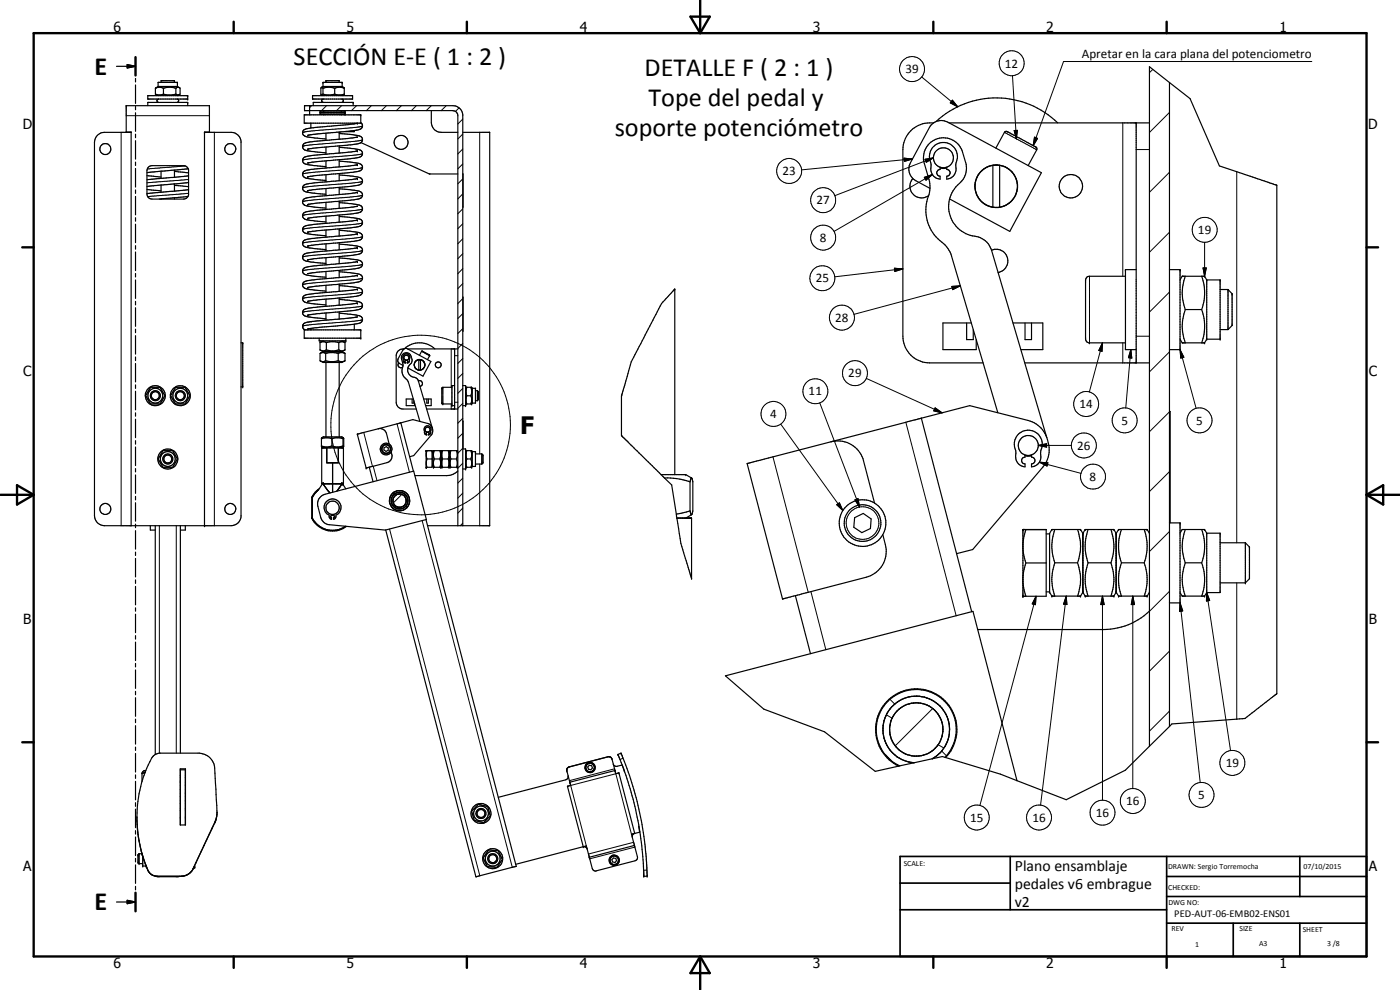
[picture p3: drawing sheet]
<svg xmlns="http://www.w3.org/2000/svg" width="420mm" height="297mm" viewBox="0 0 420 297" stroke-linecap="round" stroke-linejoin="round" font-family="sans-serif">
<g fill="none" stroke="#000" stroke-width=".35">
<path d="M35 19.9h5.7M38.2 19.4l2.5 .5-2.5 .5zM40.7 17.1v5.5M37.9 39.7v-8h25v8M37.9 39.6h1.5v118.1M39.4 39.7h-8a3 3 0 0 0-3 3v112a3 3 0 0 0 3 3h38a3 3 0 0 0 2.9-2.6v-112.8a3 3 0 0 0-2.9-2.6h-8M40.7 23.5v1.1M40.7 25.5v5.5M40.7 31.9v1M40.7 33.8v5.6M44.4 28.7h11.9v1h-11.9zM44.4 31.7v-1h11.9v1"/>
<path d="M46.6 26.5a2.6 2.6 0 0 1 2.5 0M46.6 28.2l.2 .1a2.86 2.86 0 0 0 2.3-.1M46.6 28.2l.8 .5M46.6 26.5v1.7M47.4 26v-1.3h5.8v1.3M47.4 26h5.8M47.4 26l-.8 .5M47.6 29.7a.51 .51 0 0 0-.5 .5 .51 .51 0 0 0 .5 .5M48.3 24.7v-.5h4.1v.5M49.1 26.5a6.6 6.6 0 0 1 3.7 0M49.1 28.2l1.4 .3 2.3-.3M49.1 26.5v1.7"/>
<path d="M52.8 26.5l.1-.1a.78 .78 0 0 1 1.1 .1v1.7l-.5 .3-.7-.3M52.8 26.5v1.7M53.1 29.7a.51 .51 0 0 1 .5 .5 .51 .51 0 0 1-.5 .5M53.2 26l.6 .3M53.8 28.4l-.6 .3M62.9 39.6h-1.5v118.1M92.9 31.7v2.8M93.2 38.4l-.8 .2a1.23 1.23 0 0 0-1.4 .7 1.23 1.23 0 0 0 .5 1.6l2.9 .5 3.4 .3M93.3 37v1.4M93.8 28.7h12v1h-12zM94 31.7v-1h12v1M96 33.3h7.5v1h-7.5z"/>
<path d="M96 33.8h7.5M96.6 26.2l-.3 .3v1.7l.6 .5M96.6 26.2l.3 .3M96.6 26.2h.1M96.8 28.3v.1M96.9 26v-1.3h5.8v1.3M96.9 26h5.8M96.9 28.2l-.3 .3M96.9 28.2a5.8 5.8 0 0 0 3.5 0M96.9 26.5v1.7M96.9 26.5a5.8 5.8 0 0 1 3.5 0M96.9 26l-.4 .2"/>
<path d="M97.1 29.7a.51 .51 0 0 0-.6 .5 .51 .51 0 0 0 .6 .5M97.1 34.3l.2 .2M97.3 33.2l-.2 .1M97.8 24.7v-.5h4v.5M97.8 40v2.1M100.4 28.2a4 4 0 0 0 2.9 0M100.4 26.5a3.6 3.6 0 0 1 2.9 0M100.4 26.5v1.7M101.8 39.8l.7 .3M101.8 39.6v2.2M102.3 33.2l.2 .1M102.5 34.3l-.2 .2"/>
<path d="M102.6 29.7a.51 .51 0 0 1 .4 .5 .51 .51 0 0 1-.4 .5M102.7 26l.6 .5M103.3 28.2l-.6 .5M103.3 26.5v1.7M106.3 37v.2M106.3 39.2v.3h-2.7M107.1 37l-13.9 1.4M107.3 37h-.1M108.2 37h-16.9v-2.5h17v2.3a1.15 1.15 0 0 1 .5 1.3 1.15 1.15 0 0 1-1.2 .8l-15.2 1.7M129.4 33.2v3.5a2.97 2.97 0 0 0 3.1 3h4.9M138.9 39.7h8.1v118h-18.7M280.2 36.9a8.2 8.2 0 0 0-9.2 8v56a8 8 0 0 0 8 8h16.1"/>
<path d="M281 36.4a26.5 26.5 0 0 1 36.4 .5M284.8 36.9h60.2M341 36.9v72M351 24.8l6.2 4.8 8.8 20.2 17.1 5.8M351 24.8l-6-4.8v203.9M351 24.8v193.2M40.7 40.3v1M40.7 42.2v5.6M40.7 48.6v1.1M40.7 50.5v5.6M40.7 57v1M40.7 58.9v5.6"/>
<path d="M44.1 56.9l4.2 .4M44.1 52.7l4.2 .4M44.5 50.2l1.1-.5h9.5l.9 .3 .6 .9v7.6l-.6 1-.9 .2h-9.5a1.52 1.52 0 0 1-1.5-1.5v-7zM48.3 51.4v2.1M48.3 55.5v2.2M48.3 59.7h.1M52.4 51.1v2.1M52.4 55.2v2.1M52.4 59.4v.3M52.4 51.1l-8.3 .7M52.4 51.4l4.2 .5M52.4 55.6l4.2 .4"/>
<path d="M56.4 58.9l-8.6 .8M56.5 50.6l-4.1 .5M56.6 54.8l-12.5 1.2M56.6 56.9l-12.5 1.2M56.6 52.7l-12.5 1.2M92.4 48.9h.1M92.4 53h.1M92.4 53v.1M97.8 44.1v2.2M97.8 48.3v2.1M97.8 52.4v2.2M97.8 56.6v2.1"/>
<path d="M97.9 46.3l-5.2 .5a1.42 1.42 0 0 0-1.5 .5 1.42 1.42 0 0 0-.2 1.5l1.4 .6 5.4 .6M97.9 50.4l-6 .7a1.21 1.21 0 0 0-1.1 1.3 1.21 1.21 0 0 0 1.3 1.1l5.7 .6M97.9 54.6l-6 .6a1.21 1.21 0 0 0-1.1 1.4 1.21 1.21 0 0 0 1.3 1.1l5.7 .6M97.9 58.7l-5.2 .6a1.42 1.42 0 0 0-1.5 .4 1.42 1.42 0 0 0-.2 1.5l1.1 .6 5.7 .6M97.9 42.1l-6 .7a1.21 1.21 0 0 0-1.1 1.3 1.21 1.21 0 0 0 1.3 1.1l5.7 .6M101.8 48.3a24.1 24.1 0 0 1 6.6 1 1.22 1.22 0 0 1 .3 1.4 1.22 1.22 0 0 1-1.2 .7l-15.1 1.6M101.8 52.5l5.2 .5a1.42 1.42 0 0 1 1.4 .5 1.42 1.42 0 0 1 .2 1.5 7.5 7.5 0 0 1-3.9 1l-12.3 1.2M101.8 56.6l1.1 .1a13.9 13.9 0 0 1 5.6 1 1.37 1.37 0 0 1-.1 1.6 1.37 1.37 0 0 1-1.4 .5l-14.6 1.6M101.8 44.2h.5a20.1 20.1 0 0 1 6.1 1 1.36 1.36 0 0 1 .1 1.6 1.36 1.36 0 0 1-1.5 .6l-14.6 1.5M101.8 43.8v2.1M101.8 47.9v2.2M101.8 52.1v2.1"/>
<path d="M101.8 56.2v2.2M101.8 40l5.2 .6a1.39 1.39 0 0 1 1.4 .5 1.39 1.39 0 0 1 .2 1.4l-.3 .3M107.1 57.7v.1M107.3 49.4l-9.4 1M107.3 57.7l-9.4 1M107.3 53.6l-9.4 1M107.3 41.1l-9.4 1M107.3 41.1h.1M107.3 45.3l-9.4 1M108.3 42.8l-2.7 .6-13.2 1.3M108.4 42.8l20.5 9.4h8.5M138.9 52.2v9.9"/>
<path d="M274 53.6a3.5 3.5 0 0 0 0 4.7 3.5 3.5 0 0 0 4.7 .4M279.1 56.5l-4.2-2.3a4 4 0 0 1-1.6-5.4l5.6-10.5a4.1 4.1 0 0 1 5.5-1.7l28.1 15.2-9.4 17.6-18.1-9.7M282.1 50.4l.8 .1 1.2-.1M282.1 50.2v.6a1.02 1.02 0 0 0-1 1.1 1.02 1.02 0 0 0 1 1v.9a3.3 3.3 0 0 1-2.7-4.5 4.4 4.4 0 0 1 .2-4.6 4.4 4.4 0 0 1 4.3-1.9 4.4 4.4 0 0 1 2.9 6.5 3.3 3.3 0 0 1-2.7 4.5v-.9a1.02 1.02 0 0 0 1.1-1 1.02 1.02 0 0 0-1.1-1.1v-.6M294 51.9a6.3 6.3 0 0 0 .9 8.9M298 49.6v12.5M298 49.6l-1.8 .6-2 1.4M298.9 44.4l2.5-4.7a1.49 1.49 0 0 1 2 .4l7.3 3.9a.71 .71 0 0 1 .4 1l-2.5 4.7M299 49.5l-1 .1M299 49.5l1 .1M299 49.5h.1M300 49.6v12.5"/>
<path d="M300 49.6a6.3 6.3 0 0 1 4.4 3.1M304.3 52.3v.1M304.7 53.1a6.5 6.5 0 0 1-1 7M305.3 55.6a6.4 6.4 0 0 0-8.1-5.8 6.4 6.4 0 0 0-3.7 9.3 6.4 6.4 0 0 0 9.9 1.4M305.4 56.1a6.3 6.3 0 0 1-5.4 6M383.1 55.6h.1M383.2 55.6v152.6M40.7 65.3v1.1M40.7 67.3v5.5M40.7 73.7v1.1M40.7 75.6v5.6M92.4 65.5h.1"/>
<path d="M92.4 78h.1M92.4 77.9v.1M97.8 60.7v2.2M97.8 64.9v2.1M97.8 69v2.2M97.8 73.2v2.1M97.8 77.3v2.2M97.9 71.2l-5.2 .5a1.42 1.42 0 0 0-1.5 .5 1.42 1.42 0 0 0-.2 1.5l.5 .3 1.4 .4 4.9 .5M97.9 67l-5.2 .6a1.42 1.42 0 0 0-1.5 .4 1.42 1.42 0 0 0-.2 1.5l1.1 .6 5.7 .6M97.9 79.5l-5.5 .6a1.23 1.23 0 0 0-1.5 .8 1.23 1.23 0 0 0 .8 1.5l6.1 .8M97.9 75.3l-3.9 .4a3.9 3.9 0 0 0-3 .8 1.55 1.55 0 0 0 1.9 2l4.9 .5M97.9 62.9l-6 .6a1.25 1.25 0 0 0-1.1 1.5 1.25 1.25 0 0 0 1.6 1l5.4 .6"/>
<path d="M101.8 60.4v2.1M101.8 64.5v2.2M101.8 68.7v2.1M101.8 72.8v2.2M101.8 77v2.1M101.8 69.1l3.8 .4a3.6 3.6 0 0 1 3 .9 1.4 1.4 0 0 1-.2 1.4 1.4 1.4 0 0 1-1.4 .5l-14.6 1.5M101.8 60.8l5.4 .6a1.27 1.27 0 0 1 1.6 1.1 1.27 1.27 0 0 1-1.3 1.4l-15.1 1.6M101.8 64.9l5.2 .6a1.39 1.39 0 0 1 1.4 .5 1.39 1.39 0 0 1 0 1.6l-1.8 .6-14.2 1.4M101.8 73.2l5.4 .6a1.27 1.27 0 0 1 1.6 1.1 1.27 1.27 0 0 1-1.3 1.4l-15.1 1.6M101.8 77.4a20.7 20.7 0 0 1 6.7 1.1 1.37 1.37 0 0 1-.1 1.6 1.37 1.37 0 0 1-1.4 .5l-14.6 1.5M107.3 61.8l-9.4 1.1M107.3 78.5l-9.4 1"/>
<path d="M107.3 74.3l-9.4 1M107.3 70.1l-9.4 1.1M107.3 66l-9.4 1M295.2 61l1.6 .8 1.2 .3M297.6 75.1a3.5 3.5 0 0 1 4.7 2.2 3.5 3.5 0 0 1-2.8 4.4M298 62.1h2M40.7 82v1.1M40.7 84v5.5M40.7 90.4v1.1M40.7 92.3v5.6M40.7 98.8v1M91.3 99h17v2.5h-17z"/>
<path d="M92.4 90.4h.1M93.3 96.5h.1M93.3 98.6v.4M93.6 96.5l-1.1 .1a1.3 1.3 0 0 0-1.4 .6 1.3 1.3 0 0 0 .1 1.6l.4 .2M97.8 81.4v2.2M97.8 85.6v2.2M97.8 89.7v2.2M97.8 93.9v2.2M97.8 91.9l-5.4 .6a1.23 1.23 0 0 0-1.5 .9 1.23 1.23 0 0 0 .8 1.5l6.1 .7M97.9 83.6l-5.2 .6a1.42 1.42 0 0 0-1.5 .4 1.42 1.42 0 0 0-.2 1.5l.5 .4 1.4 .4 4.9 .5M97.9 87.8l-4.3 .4a3 3 0 0 0-2.7 1 1.59 1.59 0 0 0 2 1.8l4.9 .5M101.8 81.2v2.1"/>
<path d="M101.8 85.3v2.1M101.8 89.4v2.2M101.8 93.6v2.1M101.8 81.5l4.2 .5a2.67 2.67 0 0 1 2.8 1.2 1.7 1.7 0 0 1-2.2 1.6l-14.2 1.5M101.8 85.7l5.4 .6a1.3 1.3 0 0 1 1.6 1.2 1.3 1.3 0 0 1-1.6 1.3l-14.8 1.6M101.8 89.8l3.4 .4a4.8 4.8 0 0 1 3.4 .9 1.4 1.4 0 0 1-.2 1.5 1.4 1.4 0 0 1-1.4 .4l-14.6 1.6M101.8 94h.5a19.5 19.5 0 0 1 6.2 1.1 1.37 1.37 0 0 1-.1 1.5 1.37 1.37 0 0 1-1.4 .6l-.7 .1M106.3 97.3v1.7M106.3 97.3l-11.7 1-2.2 .4M107.1 82.6h.1M107.3 86.8l-9.4 1M107.3 95l-2.8 .5-11 1"/>
<path d="M107.3 90.9l-9.5 1M107.3 82.6l-9.4 1M138.9 89.2v10.2M290.1 96.9v5h2v-3M291.5 96.9h-8.5v8h10v-3M304 96.9h9v8h-6.6M307.6 96.9v5h2v-5M337.8 82.9h-10.8l-.8 .2-.4 1v17.6l.2 .7 .7 .5h11.1M341 80.9h-3.2v24h3.2M351 80.9h3.1v24h-3.1M354.1 84l.7-1.1h6.7l.7 1.1M355.7 92.9a14.4 14.4 0 0 0 0 10"/>
<path d="M355.7 82.9a13.9 13.9 0 0 0 0 10M355.7 92.9h4.9M360.6 82.9a14.3 14.3 0 0 1 0 10M360.6 92.9a14.3 14.3 0 0 1 0 10M362.2 84h4v17.8h-4M362.2 84v17.8M366.2 86.9h2.3M366.2 98.9h2.3M368.5 86.9v12M368.5 86.9l1.3 1.2v9.6l-1.3 1.2M40.7 100.7v5.6M40.7 107.1v1.1"/>
<path d="M40.7 109.1v5.5M40.7 115.5v1M40.7 117.4v5.6M45.2 116.2h2.8l1.1 1.9a.76 .76 0 0 1 0 1.3l-1.1 1.8h-2.8l-1.5-2.5zM52.7 116.2h2.9l1 1.9a.76 .76 0 0 1 0 1.3l-1 1.8h-2.9l-1.5-2.5zM72.3 102.9h.5v13.2h-.5M95.8 101.5v.8h8v-.8M96 105l.2 .1a1.6 1.6 0 0 0 1.7-.1M96 102.8a1.82 1.82 0 0 1 1.9 0M96 105l1 .5M96 102.8v2.2M96.2 106a1.48 1.48 0 0 1 1.5 0"/>
<path d="M96.2 106v2.3a1.48 1.48 0 0 0 1.5-.1M97 105.5h5.6M97 102.3l-1 .5M97 105.5l-.8 .5M97.7 108.2l1.5 .3 2.3-.3M97.7 106l1.5-.2 2.3 .2M97.7 106v2.2M97.8 108.8v22.3M97.9 102.8a6.5 6.5 0 0 1 3.8 0M97.9 105a5.7 5.7 0 0 0 3.8 0M97.9 102.8v2.2M101.5 106v2.2"/>
<path d="M101.5 108.2l.8 .3 1.2-.3M101.5 106l.8-.2 1.2 .2M101.7 105a1.55 1.55 0 0 0 1.8 0M101.7 102.8a1.76 1.76 0 0 1 1.8 0M101.7 102.8v2.2M101.8 108.8v22.3M102.6 102.3l.9 .5M102.6 105.5l.9 .5M103.5 105l-.9 .5M103.5 102.8v2.2M103.5 106v2.2M103.5 108.2l-.9 .6h-5.6l-.8-.5"/>
<path d="M119.7 108.9a.87 .87 0 0 0 0 1.2 .87 .87 0 0 0 1.2 .1M121.2 104.7a2.11 2.11 0 0 0-2.3 2v14.4a1.98 1.98 0 0 0 2 1.6h4M121.4 106.3a1.1 1.1 0 0 1 1.3 .2 1.1 1.1 0 0 1 .2 1.3v.6l-.7 .5a.47 .47 0 0 0-.1-.7 .47 .47 0 0 0-.7 .3l.3 .4a1.22 1.22 0 0 1-.8-1.5v-.5zM121.4 104.6a6.7 6.7 0 0 1 9.1 .1M121.4 104.6l-.5 .5-1.5 3 .3 .8 1.2 .7M121.4 104.6h.7l7.2 3.9-2.4 4.4-4.5-2.5M122.4 104.7h15M122.4 110.4l.3-.6a2.17 2.17 0 0 0 .9-2.3 2.17 2.17 0 0 0-1.8-1.7 1.49 1.49 0 0 0-1.3 1.9 4.8 4.8 0 0 1 .1 3.7 3.6 3.6 0 0 0 1.7 2.7l3.7 12.3M122.4 110.4a2.32 2.32 0 0 0 2.2 2.9l.5 .3 .4 .7M123.7 119.7v1.2h.5v-.7M124 119.7h-2.1v2h2.5v-.7M124.3 109.6l.4 .8 .5 .5"/>
<path d="M124.3 109.6l.6 1.1M124.5 108.8l-.2 .8M124.7 108.5l-.2 .3M125.1 110.8l.7 .2M125.3 107.9l-.8 .9M125.4 108l-.3 .1M125.4 111h.3M125.5 114.3a.89 .89 0 0 1 1.2 .5 .89 .89 0 0 1-.6 1.2M125.5 114.3l4.2 14M125.6 107.9h.3M125.7 107.9v3.1M125.7 111h.5"/>
<path d="M125.7 107.9h-.4M125.9 106.6l.6-1.2 .4 .1 2 1.1-.6 1.3M125.9 107.9h-.2M125.9 107.9h.3M125.9 107.9h.4M126.2 107.9v3.1M126.2 107.9l.3 .1M126.4 108l.4 .1 .5 .7M126.7 108.1l.2 .2M127 108.3l.5 .7v.6M127.1 110.5l-1.1 .5M127.2 119.7h2.2v2h-1.6"/>
<path d="M127.4 108.8a1.38 1.38 0 0 1-.2 1.6M127.5 109.7l-.6 1-.7 .3M128.1 119.7v1.2h.5v-1.2M135.6 116.2h-2.7l-.3 .2v4.6l.2 .2h2.8M136.4 115.7h-.8v6h.8M136.4 104.7v18M138.9 115.7h.8v6h-.8M139.7 116.5l.2-.3h1.7l.1 .3M140.1 116.2a3.3 3.3 0 0 0 0 2.5M140.1 118.7a3.1 3.1 0 0 0 0 2.5M140.1 118.7h1.2M141.3 116.2l.3 1-.3 1.5"/>
<path d="M141.3 118.7l.3 1-.3 1.5M141.7 116.5h1v4.4h-1M141.7 116.5v4.4M142.7 117.2h.6M143.3 117.2v3M143.3 117.2l.3 .3v2.4l-.3 .3M186.5 118.8h.1M186.5 118.8v11.9M186.6 118.8l1.2-4.5a33 33 0 0 1 4-10.4l4.1-7.8a19.9 19.9 0 0 1 4.4-6.9l2.2-2.5v55.7M307.5 108.9h37.5M354.1 101.8l.7 1.1h6.7l.7-1.1M40.7 123.9v1"/>
<path d="M40.7 125.8v5.5M40.7 132.2v1.1M40.7 134.1v5.6M48.9 135.2h2.9l1.4 2.5-1.4 2.5h-2.9l-1.1-1.9a.72 .72 0 0 1 0-1.2zM96.5 131.6a4.7 4.7 0 0 1 3.1 0M96.5 133.8l1.2 .3 1.9-.3M96.6 134.1h.1M96.6 134.1l.4 .3M98.1 134.4v4.5h3.4v-4.5M99.6 131.6a5.3 5.3 0 0 1 3.3 0M99.6 133.8l1.3 .3 2-.3M99.6 131.6v2.2"/>
<path d="M99.8 138.9v8.8M102.9 131.6l.2 2.5M103 131.4h.1M103 131.4l-.1 .2M103.1 131.4h.1M103.1 131.4v2.7M103.1 131.4l-.5-.3h-5.6l-.5 .4 .1 2.6M103.1 134.1l-.5 .3M115.3 134.3l.6-.3 .6 .4v.7l-.6 .3-.7-.4zM116.8 133.2l-.8-3.2a2.11 2.11 0 0 0-2.1-1.4l-6.7 1.7 2.7 10.1 .9-.2M117.4 135.6a2.22 2.22 0 0 1-1.2 3.2l-5.4 1.4M120.3 126.9l-6.8 1.8"/>
<path d="M120.3 126.9h.1M120.3 126.9l3.8 14.5M120.3 126.9l3.6-1 4.4 1.1a2.25 2.25 0 0 1 1.1 3.6l-5.2 6.1-1.2 .3M127.6 128.1a1.14 1.14 0 0 1 1.5 0 1.14 1.14 0 0 1 .1 1.5l-.1 .6-.5 .3a.45 .45 0 0 0-.1-.7 .45 .45 0 0 0-.7 .3l.2 .4a1 1 0 0 1-.7-1.3v-.7zM127.9 135.2h1.8v5h-1.8zM127.9 136.8l.2 .9M127.9 139.3l.2 .9M128 122.7h9.4M128.1 137.7h1.6M128.1 135.2l-.2 1M128.1 137.7l-.2 1M129.7 135.6h.2"/>
<path d="M129.7 139.9h.2M130.3 137.7h1.7M130.3 137.7l-.2 1 .2 1.5M130.3 135.2l-.2 1 .2 1.5M132 135.2l.2 1-.2 1.5M132 137.7l.2 1-.2 1.5M132.4 135.5l-.2-.3h-2.1l-.2 .3v4.4l.2 .3h2.1l.2-.3M132.4 139.9l.2 .3h2.1l.2-.3M132.4 135.5l.2-.3h2.1l.2 .3M132.4 135.5v4.4M132.8 137.7h1.7M132.8 137.7l-.2 1.3 .2 1.2"/>
<path d="M132.8 135.2l-.2 1.2 .2 1.3M134.5 135.2l.2 1-.2 1.5M134.5 137.7l.2 1-.2 1.5M134.9 139.9l.2 .3h2.1l.2-.3M134.9 135.5l.2-.3h2.1l.2 .3M134.9 135.5v4.4M135.3 137.7h1.7M135.3 137.7l-.2 1 .2 1.5M135.3 135.2l-.2 1 .2 1.5M137 135.2l.2 1-.2 1.5M137 137.7l.2 1-.2 1.5M138.9 134.7h.8v6h-.8"/>
<path d="M138.9 126.4l.1 8.3M139.7 140l.2 .2h1.7l.1-.2M139.7 135.5l.2-.3h1.7l.1 .3M139.7 120.9l.2 .3h1.7l.1-.3M140.1 137.7a3.2 3.2 0 0 0 0 2.5M140.1 135.2a3.2 3.2 0 0 0 0 2.5M140.1 137.7h1.2M141.3 135.2l.3 1-.3 1.5M141.3 137.7l.3 1-.3 1.5M141.7 135.5h1v4.5h-1M141.7 135.5v4.5M142.7 136.2h1.9"/>
<path d="M142.7 139.2h1.9M142.7 120.2h.6M144.6 136.2v3M144.6 136.2l.3 .3v2.4l-.3 .3M186.5 130.7h.1M186.6 130.7l12.8 12.7M224.2 139.1l10.7 40.6 3.8-1M224.3 139.1h-.1M249.4 132.5a8 8 0 0 1 9.8 5.8l3.3 12.6M276.5 125.5h.1M276.5 125.5l-52.2 13.6M276.5 125.5l15.1 58.1"/>
<path d="M276.5 125.5l14.5-3.8 17.6 4.5a8.1 8.1 0 0 1 5.5 5.1M299.5 123.8l-13.9-47a9.9 9.9 0 0 0-4.1-5.2 12.5 12.5 0 0 1-2.5-13.9v-3.2l-1.6-5.5a6 6 0 0 1 4-7.4 6 6 0 0 1 7.5 4l.9 3.2a6.6 6.6 0 0 1-2.9 7.2 9.1 9.1 0 0 0-1.5 9.5 9.1 9.1 0 0 0 7.7 5.5 5.9 5.9 0 0 1 4.5 4.1l16.5 56.2M307.6 136.5v.7a1.02 1.02 0 0 0-1 1 1.02 1.02 0 0 0 1 1v.9a3.3 3.3 0 0 1-2.7-4.5 5 5 0 0 1 .4-5 4.2 4.2 0 0 1 5.6-.8 4.2 4.2 0 0 1 1.5 5.4l-.1 .9a3.1 3.1 0 0 1-2.7 4v-.9a1.02 1.02 0 0 0 1-1 1.02 1.02 0 0 0-1-1v-.7M307.6 136.7l.8 .2 1.2-.2M314.1 131.3a8.4 8.4 0 0 1-1.1 8.9l-21.1 24.7-4.8 1.2M351 123.5h.2v33.4M40.7 140.6v1M40.7 142.5v5.5M40.7 148.9v1.1M40.7 150.8v5.6M40.7 157.3v1M40.7 159.2v5.6"/>
<path d="M45.1 157.7v1.3h1.5M46.6 157.7v68.7M54.1 157.7v68.3M55.6 157.7v1.3h-1.5M93.5 149.2h.3M93.5 155.5h.3M93.5 149.2v6.3M93.5 155.5a7 7 0 0 0 10.5 2.4M93.8 149.2v6.3M93.8 155.5a6.8 6.8 0 0 0 9.9 2.4M95.9 146.6l-1.3 1.1-1.1 1.5M96.2 149.1l1.4-.8 26.6-6.9 3.8 14.5-12.4 3.1-16.7-1.6a2.88 2.88 0 0 1-2.6-2.2l-1-3.6 .2-1.6z"/>
<path d="M97 144.9l-.4 .3v-10.8h6.5v10.8M97 145.2h5.6M97 144.9v.3M97 145.2l1.2 1.7M97 144.9l-3.2 4.3M97.7 146.3l.5 .6M98.2 146.9l.8 1M99.5 154.5h.6M99.5 154.3v.4l-.3 .2 .3 .4v.5l-.2-.1a1.03 1.03 0 0 1-.5-1.1 2.54 2.54 0 0 1-1-3.9 2.54 2.54 0 0 1 4 0 2.54 2.54 0 0 1-1 3.9l-.1 .7-.6 .5v-.5l.3-.2-.3-.8M99.5 154.6h.6M102.6 144.9l1.2 1.8M102.6 144.9v.3"/>
<path d="M102.6 145.2l-1.5 2.2M102.6 144.9l.2 .3M102.8 145.2h.3M102.8 145.2l.1 .1 .2-.1M110.8 140.2l1.2 4.3M116.9 150.5l.6 1.6M116.9 150.2l.3 1.2 .4 .7M117.4 148.5l-.5 1.7M117.4 148.6l-.5 1.6M117.4 150.5l.7 1.4M117.4 150.1v.4M117.5 149.7l-.1 .4"/>
<path d="M117.5 150.8l.5 1M117.5 152.1l.6 .6M117.5 149.4v.3M117.6 152.1l.6 .6M117.9 148.7l-.4 .7M117.9 150.1a2.01 2.01 0 0 1 2.6-1.8 2.01 2.01 0 0 1 1.2 2.9 2.01 2.01 0 0 1-3.1 .6M117.9 150.4l.1 .3M118 151.8l.6 .6 1.1 .3M118.1 152.7l.8 .4M118.1 151.1l.4 .5M118.2 148.4l-.3 .3M118.3 152.1l.6 .4"/>
<path d="M118.9 148.5a1.97 1.97 0 0 0-.9 2.2 1.97 1.97 0 0 0 1.8 1.5M119 152.5l.7 .2M119.2 147.8l-1 .6M119.4 148.3l-.4 .1M119.4 147.2l-1.1 .5-.7 .6M119.5 147.2l-1.2 .4-.9 1M119.5 148.3h1.1M119.6 147.7l-1.2 .5-.5 .5M119.9 147.7h.4M120 147.7h-.5M120.3 147.2l.8 .2M120.3 147.2h-.9"/>
<path d="M120.3 147.7l.8 .3M120.7 147.8l.7 .4M120.7 148.4l.8 .7 .4 1.3M120.9 152.5l-1.2 .2M121.1 151.8l-1 .4M121.1 147.4l.4 .2M121.4 148.2l.7 .8 .3 .7M121.4 148.2l.6 .5 .4 1.1M121.4 147.6a3 3 0 0 1 1.3 3.9 3 3 0 0 1-3.8 1.6M121.5 147.6l.9 .9M121.7 151.2l-.5 .5M121.8 151.9l-1 .7-.8 .1"/>
<path d="M121.9 150.7l-.2 .3M122.3 150.9l-.5 1M122.3 150.9l-.6 1M122.4 149.7l-.1 1.2M122.8 149.2a3 3 0 0 1-.7 3.1 3 3 0 0 1-3.2 .8M127.8 155.9l27 104.1-12 3.1-27-104.1M137.4 157.7l-.1-123.5-.6-.8-.8-.2h-44.5v-1.5h44.5a3 3 0 0 1 3 2.6v123.4M137.4 141.4l-1.3 .8-1.1 .4-10.5 .1M198.4 142.4h7.4l1.7 1M199.4 143.4l2.2 2.1 1.4 8.8M199.4 143.4a20.4 20.4 0 0 1 7.7 1.2M203 154.3l.1 1.1"/>
<path d="M203.1 155.4h4.4v18.1l-1.6-5.2a57.7 57.7 0 0 1-2.8-12.9zM207.1 144.6l.4-1.2 .4 1.2v8.7l-.4 1.1M207.1 153.3l.4 1.1M207.1 153.3l-4.1 1M207.1 144.6v8.7M207.5 154.4l-1.7 1M256.5 155.3l2.6-1.2 2.3 1.6-.2 2.9-2.6 1.2-2.4-1.6zM307 158.9h7v20h-7zM307.5 158.9h.2M307.9 158.9l-.6 2-.3 2.4M316.6 158.9a14.3 14.3 0 0 0 0 10M323.4 158.9a13.9 13.9 0 0 1 0 10"/>
<path d="M326.5 158.9l-.3 1.4a13.8 13.8 0 0 0 .3 8.6M333.4 158.9a14.3 14.3 0 0 1 0 10M336.6 158.9a14.3 14.3 0 0 0 0 10M343.4 158.9a15 15 0 0 1 0 10M351 156.9h3.1v24h-3.1M354.1 160l.7-1.1h6.7l.7 1.1M355.7 158.9a14.4 14.4 0 0 0 0 10M360.6 158.9a14.3 14.3 0 0 1 0 10M362.2 160h4v17.8h-4M362.2 160v17.8M40.7 165.7v1M40.7 167.6v5.5"/>
<path d="M40.7 174v1M40.7 175.9v5.6M238.7 178.7l4.5 17.4M265 160.4a11.4 11.4 0 0 1 .8 6.5 8.1 8.1 0 0 1-5.8 6.3l-21.3 5.5M307 178.9h.1M307 164.5l.2 1.8 .7 2.6M307 174.5l.3 2.5 .6 1.9M307.9 168.9h6.1M307.9 168.9l-.7 2.6-.2 1.8M314 160.2h1M314 177.6h1M316.6 168.9h6.8"/>
<path d="M316.6 168.9a14.3 14.3 0 0 0 0 10M323.4 168.9l.4 1.4a13.5 13.5 0 0 1-.4 8.6M325 160.1l-.7-1.2h-8.6l-.7 1.2v17.6l.7 1.2h8.6l.7-1.2M325 177.7l.7 1.2h8.6l.7-1.2M325 160.1l.7-1.2h8.6l.7 1.2M325 160.1v17.6M326.5 168.9h6.9M326.5 168.9l-.3 1.4a13.8 13.8 0 0 0 .3 8.6M333.4 168.9a14.3 14.3 0 0 1 0 10M335 177.7l.7 1.2h8.6l.7-1.2M335 160.1l.7-1.2h8.6l.7 1.2M335 160.1v17.6"/>
<path d="M336.6 168.9h6.8M336.6 168.9a14.3 14.3 0 0 0 0 10M343.4 168.9l.5 2a14 14 0 0 1-.5 8M354.1 177.8l.7 1.1h6.7l.7-1.1M355.7 168.9l-.2 .7a14 14 0 0 0 .2 9.3M355.7 168.9h4.9M360.6 168.9a14.3 14.3 0 0 1 0 10M366.2 162.9h7.5M366.2 174.9h7.5M373.7 162.9v12M373.7 162.9l1.3 1.2v9.6l-1.3 1.2M40.7 182.4v1"/>
<path d="M40.7 184.3v5.5M40.7 190.7v1.1M40.7 192.7v5.5M40.7 199.1v1M345 183.3a19.9 19.9 0 0 1-13.8 5.6h-37.8M40.7 201v5.5M40.7 207.4v1M40.7 209.3v5.6M40.7 215.8v1M40.7 217.7v5.6M267.1 217.6l-.1 .7M267.4 216.2a8.1 8.1 0 0 0 1.1 7.4"/>
<path d="M268 215l-.6 1.2M268.4 214.4l-.4 .6M269.3 213.3l-.9 1.1M269.8 212.8l-.5 .5M270.3 212.4l-.5 .4M271.5 211.7l-1.7 1.1M271.5 211.7l-.6 .3M275.6 210.9a8.4 8.4 0 0 0-4.1 .8M275.6 210.9l1.3 .2M275.6 210.9l-2.8 .3M276.9 211.1l1.4 .5M278.3 211.6l1.2 .7"/>
<path d="M279.5 212.3a8.2 8.2 0 0 1 3.2 4.4M282.5 216l.2 .7M282.7 216.7l.3 2.1M282.7 216.7l.2 .7M282.9 218.1l.1 .7M283 218.8l-.1 1.4M351 218l-6 5.9M383.1 208.2l-9.4 7.4-22 1.6-.7 .8M383.1 208.2h.1M40.7 224.2v1M40.7 226.1v5.5M40.7 232.5v1.1"/>
<path d="M40.7 234.4v5.6M43.5 231.9l-.9 .2M43.6 231.6l1.9-4.1a2.94 2.94 0 0 1 2.3-1.5h12.1a4.8 4.8 0 0 1 4.5 4.4l.5 9.6a11.9 11.9 0 0 1-.2 6.2l-3.5 7.5M43.6 231.6a39 39 0 0 0 .4 28.5M43.6 231.6l-.4 .3M43.8 231.2l-.6 .1-.6 .6v2.6M54.1 230.7h1.6v16.8h-1.6zM54.1 231h.1M54.1 234.2v.2M55.6 231h.1M170.1 231.1l.9 3.6M170.2 230.6l-.1 .5"/>
<path d="M170.2 230.7l-.1 .4M170.3 235.9l4.7 18.1M170.4 235.9h-.1M170.5 230.3l-.2 .2M170.5 232.7v.7l-.7 .6-20.2 5.2M171 234.7l.3 1-1 .2M176.7 228.8l.1 .1M176.9 229.6l.7 .1 .2 .7-.5 .6-.7-.2-.2-.7zM176.9 228.7l.1 .2M176.9 228.7l-.2 .1M176.9 228.7a1.55 1.55 0 0 1 1.7 2.1 1.55 1.55 0 0 1-2.6 .5 1.55 1.55 0 0 1 .7-2.5M182.4 227.1l-11.6 3-.6 .6"/>
<path d="M182.4 227.1l.5-.1 .6 .4M182.4 227.1l1.1 .3M183.5 227.4l.2 .4M183.7 227.8h.1M183.7 227.8l.9 3.3M184.1 229.2l.1 .4 .6 .4 1.9-.5 .7 1.7M184.6 231.1l.2 1.1 .9-.3 4.8 18.2M184.6 231.2l-13.6 3.5M185.5 226.4l.9-.4 1 2.5a106.9 106.9 0 0 1 5.1 17.8l1.1 7.6 .5 6.3 .1 2.7h-1a98.3 98.3 0 0 0-2.4-19.9l-2.9-10.3zM267.8 222.4l.7 1.2M268.5 223.6l1.4 1.5M268.5 223.6l.4 .5"/>
<path d="M269.4 224.6l.5 .5M269.7 229.9l-7 1.5-15.2-11.8-18.3-6.8-11.5-10 74.3-19.4 13.2 50.8M269.9 225.1l2.5 1.3M270 229.8l-.3 .1M272.3 226.4l1.4 .4M272.4 226.4l1.3 .4M273.7 226.8l1.4 .1M276.5 226.7l-1.4 .2M276.5 226.7l-.8 .1M278.5 226.1l-2 .6M279.6 225.4l-1.1 .7M279.8 227.7l-9.8 2.1"/>
<path d="M279.8 227.7a10 10 0 0 0 1.9-16.2 10 10 0 0 0-15.9 3.4 10 10 0 0 0 8.6 14M282.9 220.2a7.7 7.7 0 0 1-3.3 5.2M283.6 227.2l-.8-.2-3 .7M283.6 227.2a12 12 0 0 0-1.2-17.8 12 12 0 0 0-17.7 3.3 12 12 0 0 0 5.3 17.1M283.6 227.2l.2 .1M283.8 227.3l16.5 5 4.9 1.9M283.8 227.3a12.2 12.2 0 0 0-1.4-18.1 12.2 12.2 0 0 0-17.8 3.3 12.2 12.2 0 0 0 5.1 17.4M345 223.9l-7.3 7.2-17.7 8.8-14.8-5.7M40.7 240.8v1.1M40.7 242.8v5.5M40.7 249.2v1.1M40.7 251.1v5.6"/>
<path d="M40.7 257.6v1M40.7 259.5v5.5M41.1 246.3a41.9 41.9 0 0 0 3.3 14.8M41.7 256.2l.9-.1 .2 .7v3h1M41.7 256.2v2.9M41.7 256.2l-.3 .3v2.3l.3 .3M41.7 259.1h1.1M43.8 259.7v.1M43.8 259.8l.2 .3M54.1 247.5v-16.5h1.5v16.5M58.4 259.7v.4M60.4 255.4l-2.4 5.2"/>
<path d="M63.6 248.5l-5.6 12.1M65.1 243.7l-.2 2-.5 1.3M143.5 241.3l2.8 .7 .8 2.8-2 2.1-2.7-.7-.6-2.1a.79 .79 0 0 1 .3-1.3zM146.6 255l2.9 .3 1.3 2.6-.7 .9a2 2 0 0 1-2.7 1.3h-.4a.78 .78 0 0 1-1.1-.8l-.9-1.9zM175 254l.7 .1 .5 .7M175 254l-20.2 5.3M184 256.6a1.56 1.56 0 0 0-.9 2.5 1.56 1.56 0 0 0 2.6-.3 1.56 1.56 0 0 0-1.3-2.3l-.2 .1M184 256.6h.2M184 256.6l.1 .2M184.1 257.4l.7 .2 .2 .6-.4 .6-.8-.2-.2-.7zM184.2 256.6v.1M190.4 253.7l.9 3.3a.97 .97 0 0 1-.7 1.3l-12.1 3-.8-.7-1.7-6.8-.9 .2"/>
<path d="M190.4 253.7l-13.5 3.5M190.5 250.1l-.6 .3-.1 .8M190.5 250.1l-1 .2 .9 3.4M191.8 247.9l.2 1.8-1.5 .4M35 270.6h5.7M38.2 270.1l2.5 .5-2.5 .5zM40.7 265.9v1.1M40.7 267.8v5.6M44 260.1l.4 1M44.4 261.1l.6 1 .6 .4M44.4 261.1l.9 1.2M45.4 262.4l.2 .1"/>
<path d="M45.6 262.5l.4 .2M46 262.7l.7 .2M46.7 262.9h.1M46.8 262.9h7.2M46.9 262.9h.2M55.9 262.6l-1.5 .3M55.9 262.6l-1 .3h-8.2M56.3 262.4l-.4 .2M57.2 261.8l-1.3 .8M57.2 261.7l-.7 .6M57.4 261.5l-.2 .3M57.8 260.9l-.4 .6"/>
<path d="M57.8 261l-.4 .6M58 260.6l-.2 .4M58.2 260.1h.2M58.4 260.1h.1M58.4 260.1l-.2 .1"/>
<circle cx="31.6" cy="44.7" r="1.65"/>
<circle cx="69.1" cy="44.7" r="1.65"/>
<circle cx="120.4" cy="42.7" r="2.09"/>
<circle cx="283.1" cy="47.3" r="3"/>
<circle cx="321.4" cy="55.9" r="3.5"/>
<circle cx="46.6" cy="118.7" r="3"/>
<circle cx="46.6" cy="118.7" r="2.24"/>
<circle cx="46.6" cy="118.7" r="1.5"/>
<circle cx="46.6" cy="118.7" r="1.19"/>
<circle cx="54.1" cy="118.7" r="3"/>
<circle cx="54.1" cy="118.7" r="1.5"/>
<circle cx="54.1" cy="118.7" r="2.22"/>
<circle cx="54.1" cy="118.7" r="1.2"/>
<circle cx="121.9" cy="107.3" r=".75"/>
<circle cx="131.5" cy="109.5" r=".89"/>
<circle cx="50.4" cy="137.7" r="2.23"/>
<circle cx="50.4" cy="137.7" r="1.21"/>
<circle cx="50.4" cy="137.7" r="3"/>
<circle cx="50.4" cy="137.7" r="1.51"/>
<circle cx="115.9" cy="134.7" r="1.76"/>
<circle cx="115.9" cy="134.7" r="1.38"/>
<circle cx="128.3" cy="128.9" r=".76"/>
<circle cx="308.6" cy="133.7" r="3"/>
<circle cx="31.6" cy="152.7" r="1.65"/>
<circle cx="69.1" cy="152.7" r="1.65"/>
<circle cx="99.8" cy="152.3" r="2.01"/>
<circle cx="258.9" cy="156.9" r="5.5"/>
<circle cx="258.9" cy="156.9" r="7"/>
<circle cx="177.1" cy="230.3" r="1.38"/>
<circle cx="144.3" cy="244.1" r="1.19"/>
<circle cx="144.3" cy="244.1" r="1.51"/>
<circle cx="144.3" cy="244.1" r="2.99"/>
<circle cx="144.4" cy="244.1" r="2.24"/>
<circle cx="147.9" cy="257.6" r="3"/>
<circle cx="147.9" cy="257.6" r="1.2"/>
<circle cx="147.9" cy="257.6" r="1.49"/>
<circle cx="147.9" cy="257.6" r="2.23"/>
<circle cx="184.3" cy="258.1" r="1.37"/>
</g>
<g fill="none" stroke="#000" stroke-width=".3">
<path d="M393.7 18.5h-74.5l-9.1 25.2M36.4 39.7v118M37.9 34.7h25M64.3 39.7v118M90.8 39.8h.1M93.5 31.7l-.6 .6M98 31.7l-1.5 1.5M102.5 31.7l-1.5 1.5M107 31.7l-1.5 1.5M108.2 37h.1M108.3 36.9v.1M108.7 37.8l-3.2 .6-12.1 .9-2.5 .5"/>
<path d="M108.7 37.8h.1M108.8 37.8h.1M108.8 37.8h-.1M111.5 31.7l-1.5 1.5M116 31.7l-1.5 1.5M120.5 31.7l-1.6 1.5M125 31.7l-1.5 1.5M129.4 31.7l-1.5 1.5M133.9 31.7l-1.5 1.5M137.7 32.4l-1 1M138.9 35.7l-1.5 1.5M144 39.7v96.5"/>
<path d="M276.6 23.1l10.8 8.9M285.8 30.1l1.6 1.9-2.2-1.1zM301.4 39.7l9.7 5.3M303.9 22.7l1.1 19M304.4 39.2l.9-.1-.3 2.6zM337 36.9v46M346 20.8l-1 1M351 33.7l-6 6.1M55.6 49.8l-11.4 .9M56.6 58l-12.3 1M56.6 53.8l-12.5 1.1M90.8 56.4h.1"/>
<path d="M90.8 43.9h.1M90.8 48v.1M90.8 52.2h.1M90.8 52.2v.1M90.8 48h.1M108.7 58.6l-3.9 .6-10.4 .7-3.5 .6M108.7 58.6h.1M108.7 50.3l-1.9 .4-12 .9-3.9 .6M108.7 50.3h.1M108.8 54.4l-2.3 .5-13.4 1-2.3 .5M108.8 41.9v.1M108.8 46.1h.1"/>
<path d="M108.8 50.2l-.1 .1M108.8 58.5h.1M108.8 58.5l-.1 .1M108.8 46.1l-2 .4-12.4 1-3.5 .5M108.8 42l-3.6 .5-12.1 1-2.3 .4M138.9 58.2l-1.5 1.5M138.9 53.7l-1.5 1.5M138.9 49.2l-1.5 1.5M138.9 44.7l-1.5 1.5M138.9 40.2l-1.5 1.5M271.3 47.5l2.5 .2-2.4 .7zM273.8 47.7l-33.2 3.3"/>
<path d="M277.4 53.2l2.4-.8-1.9 1.7zM277.6 47.8l2.5-.4-2.1 1.3zM279.8 52.4l-29.5 17M280.1 47.4l-29.6 11.3M310.5 41.1l.9 .4-1.3 2.2zM341 44.9h4M351 51.7l-6 6M371.2 51.5v111.4M90.8 77.1h.1M90.8 68.8h.1M90.8 64.7h.1M90.8 60.5v.1"/>
<path d="M90.8 72.9v.1M90.8 77.1v.1M90.8 72.9h.1M90.8 60.5h.1M90.9 68.8l-.1 .1M90.9 64.6l-.1 .1M108.7 75.2l-3.5 .5-12.3 1-2.1 .4M108.7 71l-2.5 .5-12.1 .9-3.2 .5M108.7 75.2h.1M108.7 71h.1M108.7 62.7l-2.2 .5-12.4 .9-3.2 .5M108.7 62.7h.1"/>
<path d="M108.8 62.7h-.1M108.8 66.8l-2.3 .5-12.1 .9-3.5 .6M108.8 71h.1M108.8 75.1l-.1 .1M108.8 79.2l-2.3 .6-12.1 .9-3.5 .5M108.8 71h-.1M138.9 76.1l-1.5 1.5M138.9 71.6l-1.5 1.6M138.9 67.1l-1.5 1.5M138.9 62.7l-1.5 1.4M351 69.7l-6 6M361.5 72.7v10.2"/>
<path d="M90.8 97.9h.1M90.8 93.7h.1M90.8 89.6h.1M90.8 81.3h.1M90.8 85.4v.1M90.8 93.7v.1M90.8 85.4h.1M90.9 81.2l-.1 .1M108.7 95.9h.1M108.7 83.5l-2.5 .4-12.1 1-3.2 .5M108.7 83.5h.1M108.8 95.8l-.7 .3-1.9 .3-12.1 .9-3.3 .6"/>
<path d="M108.8 83.4h.1M108.8 87.5v.1M108.8 91.7l-2.3 .5-10.5 .8-5.1 .7M108.8 87.6l-3.6 .6-12.6 1-1.8 .4M108.8 83.4l-.1 .1M138.9 98.6l-1.5 1.5M138.9 94.1l-1.5 1.5M138.9 89.6l-1.5 1.5M138.9 85.1l-1.5 1.5M138.9 80.6l-1.5 1.5M268.4 80.5l2.6 .2-2.4 .7zM271 80.7l-20.5 2.4"/>
<path d="M285.7 85.9l2.5-.1-2.3 1.1zM288.2 85.8l-31.9 8.5M327 82.9v20M351 87.6l-6 6M361 80.4h1l-.5 2.5zM126.5 105.4l2.4 1.3M128.9 106.7h.1M132.9 116.2v5M135.4 104.7v11.5M136.4 106.7h1M138.9 116.5l-1.5 1.5M138.9 112.1l-1.5 1.4"/>
<path d="M138.9 107.6l-1.5 1.5M138.9 103l-1.5 1.6M260 113.5l22.7 10.4M327 102.9h.1M330.9 102.9l-.2 2.5-.9-.2zM330.9 102.9l-4 14.7M337 102.9v6M339.4 104.9l.3 2.5-1-.1zM339.4 104.9l-1.5 17.5M341 100.9h4M351 105.6l-6 6M354.1 104.9l1.2 2.3-.9 .2z"/>
<path d="M354.1 104.9l4.9 17.6M109.2 129.8l2.6 10.2M112 139.9l1.1 4.3M119.2 127.2l3.7 14.5M132.9 121.2h.1M135.4 121.2v1.5M136.4 120.7h1M138.9 139l-1.5 1.5M138.9 134.5l-1.5 1.5M138.9 130l-1.5 1.5M138.9 125.5l-1.5 1.5M138.9 121l-1.5 1.5"/>
<path d="M144 139.2v18.5M232 137.1l10.6 40.6M234.3 127.3l18.6 25.9M246 120.9l12 31.2M271.9 126.7l15.1 58.1M280.7 122.4l2 1.5-2.5-.6zM311.6 133.6l2.5-.5v1.1zM311.6 133.6h9.9M311.9 138.7l2.6 .2-.3 .9zM311.9 138.7l12.5 3.3M351 123.6l-6 5.9M47.8 157.7v68.3"/>
<path d="M52.9 157.7v68.3M116.9 158.7l27.1 104.1M117.7 152.2l.2 .2M117.7 151.4l2.3 1.3M117.9 148l.4 .3M118.5 148.2l.5 .3M120.6 148.3l-2.5 2.6M121.8 151.8l.4 .4M121.9 150.1l.5 .3M126.7 156.2l27 104M138.9 157l-.8 .7M138.9 152.4l-1.5 1.6"/>
<path d="M138.9 148l-1.5 1.5M138.9 143.5l-1.5 1.4M251.1 151.4l.8-.5 1 2.3zM256.6 150l.9-.4 .5 2.5zM351 159.5l-6 6M351 141.5l-6 6M243.4 177.5l4.5 17.4M310.9 178.9l-.1 2.5-1-.2zM310.9 178.9l-16.8 62.8M320 178.9l.2 2.5-1-.1zM320 178.9l-7.7 62.7M330.9 178.9l.5 2.5h-1z"/>
<path d="M330.9 178.9v61.2M340 178.9l.5 2.5h-1zM340 178.9v57.7M351 177.4l-6 6M362.2 177.8l.8 2.4-.9 .1zM362.2 177.8l7.1 47.4M371.2 174.9v40.9M351 195.4l-6 6M354.1 180.9l.9 2.4-1 .1zM354.1 180.9l6.1 53.9M266.1 214.5l1.7 1M267.1 209.8l1.5 1.5"/>
<path d="M279.9 212.6l-11.2 11.2M351 213.4l-6 6M43.6 231.2v.4M184.4 230.7l-13.5 3.5M187 227.5l-.9 .4M265.7 226.4l1.8 1.8M281.5 223.4l1.7 1M282.6 225.3l1.4 1.4M64.4 246.8v.2M189.5 250.3l-4.7-18.1-13.5 3.5 4.7 18.1M190.1 252.7l-13.5 3.5M190.5 254.2l-13.5 3.5"/>
<path d="M44.4 261.1h.1M47.1 262.9h.1M54.4 262.9h.1M58 260.6h.1M194.1 261.1h-.9"/>
<circle cx="303.6" cy="19" r="3.8"/>
<circle cx="273.7" cy="20.7" r="3.8"/>
<circle cx="236.9" cy="51.3" r="3.7"/>
<circle cx="247" cy="60.1" r="3.8"/>
<circle cx="247.1" cy="71.3" r="3.8"/>
<circle cx="361.5" cy="69" r="3.7"/>
<circle cx="246.8" cy="83.5" r="3.7"/>
<circle cx="252.7" cy="95.3" r="3.8"/>
<circle cx="244.7" cy="117.4" r="3.8"/>
<circle cx="256.6" cy="112" r="3.7"/>
<circle cx="115.9" cy="134.7" r="1.23"/>
<circle cx="126.2" cy="127.5" r="27"/>
<circle cx="232.1" cy="124.2" r="3.7"/>
<circle cx="325.3" cy="133.7" r="3.8"/>
<circle cx="326" cy="121.2" r="3.7"/>
<circle cx="337.5" cy="126.1" r="3.7"/>
<circle cx="360" cy="126.1" r="3.7"/>
<circle cx="258.9" cy="156.9" r="4.9"/>
<circle cx="328" cy="143" r="3.8"/>
<circle cx="177.1" cy="230.3" r="1.24"/>
<circle cx="360.6" cy="238.5" r="3.7"/>
<circle cx="369.9" cy="228.9" r="3.8"/>
<circle cx="184.3" cy="258.1" r="1.23"/>
<circle cx="293.1" cy="245.3" r="3.8"/>
<circle cx="311.8" cy="245.3" r="3.8"/>
<circle cx="330.9" cy="243.8" r="3.7"/>
<circle cx="340" cy="240.3" r="3.7"/>
</g>
<g fill="#000">
<circle cx="52.4" cy="24.2" r=".18"/>
<circle cx="53.2" cy="26" r=".18"/>
<circle cx="53.2" cy="24.7" r=".18"/>
<circle cx="56.3" cy="28.7" r=".18"/>
<circle cx="56.3" cy="29.7" r=".18"/>
<circle cx="56.3" cy="30.7" r=".18"/>
<circle cx="61.4" cy="39.7" r=".18"/>
<circle cx="96.9" cy="24.7" r=".18"/>
<circle cx="96.9" cy="26" r=".18"/>
<circle cx="97.8" cy="24.2" r=".18"/>
<circle cx="102.7" cy="24.7" r=".18"/>
<circle cx="102.7" cy="26" r=".18"/>
<circle cx="103.5" cy="33.8" r=".18"/>
<circle cx="103.5" cy="34.3" r=".18"/>
<circle cx="103.5" cy="33.3" r=".18"/>
<circle cx="106" cy="30.7" r=".18"/>
<circle cx="107.3" cy="37" r=".18"/>
<circle cx="108.3" cy="34.5" r=".18"/>
<circle cx="92.4" cy="44.7" r=".18"/>
<circle cx="92.4" cy="57.2" r=".18"/>
<circle cx="92.4" cy="53.1" r=".18"/>
<circle cx="107.3" cy="53.6" r=".18"/>
<circle cx="107.3" cy="57.7" r=".18"/>
<circle cx="107.3" cy="49.4" r=".18"/>
<circle cx="107.3" cy="45.3" r=".18"/>
<circle cx="92.4" cy="61.4" r=".18"/>
<circle cx="92.4" cy="73.8" r=".18"/>
<circle cx="92.4" cy="65.5" r=".18"/>
<circle cx="92.4" cy="69.6" r=".18"/>
<circle cx="92.4" cy="78" r=".18"/>
<circle cx="107.3" cy="66" r=".18"/>
<circle cx="107.3" cy="78.5" r=".18"/>
<circle cx="107.3" cy="70.1" r=".18"/>
<circle cx="107.3" cy="74.3" r=".18"/>
<circle cx="92.4" cy="90.4" r=".18"/>
<circle cx="92.4" cy="86.3" r=".18"/>
<circle cx="92.4" cy="98.7" r=".18"/>
<circle cx="92.4" cy="94.6" r=".18"/>
<circle cx="107.3" cy="86.8" r=".18"/>
<circle cx="107.3" cy="82.6" r=".18"/>
<circle cx="107.3" cy="90.9" r=".18"/>
<circle cx="108.3" cy="99" r=".18"/>
<circle cx="202.5" cy="86.7" r=".18"/>
<circle cx="337.8" cy="80.9" r=".18"/>
<circle cx="354.1" cy="80.9" r=".18"/>
<circle cx="361.5" cy="82.9" r=".18"/>
<circle cx="362.2" cy="84" r=".18"/>
<circle cx="366.2" cy="84" r=".18"/>
<circle cx="369.8" cy="88.1" r=".18"/>
<circle cx="72.8" cy="116.1" r=".18"/>
<circle cx="72.8" cy="102.9" r=".18"/>
<circle cx="103.8" cy="102.3" r=".18"/>
<circle cx="108.3" cy="101.5" r=".18"/>
<circle cx="125.9" cy="107.9" r=".18"/>
<circle cx="127.2" cy="108.6" r=".18"/>
<circle cx="139.9" cy="116.2" r=".18"/>
<circle cx="141.6" cy="116.2" r=".18"/>
<circle cx="141.7" cy="116.5" r=".18"/>
<circle cx="142.7" cy="116.5" r=".18"/>
<circle cx="361.5" cy="102.9" r=".18"/>
<circle cx="362.2" cy="101.8" r=".18"/>
<circle cx="366.2" cy="101.8" r=".18"/>
<circle cx="96.6" cy="131.4" r=".18"/>
<circle cx="103" cy="131.4" r=".18"/>
<circle cx="103" cy="134.1" r=".18"/>
<circle cx="127.9" cy="135.2" r=".18"/>
<circle cx="129.7" cy="135.2" r=".18"/>
<circle cx="130.1" cy="135.2" r=".18"/>
<circle cx="132.2" cy="135.2" r=".18"/>
<circle cx="132.6" cy="135.2" r=".18"/>
<circle cx="132.6" cy="120.9" r=".18"/>
<circle cx="134.7" cy="135.2" r=".18"/>
<circle cx="135.1" cy="135.2" r=".18"/>
<circle cx="135.6" cy="121.7" r=".18"/>
<circle cx="137.2" cy="135.2" r=".18"/>
<circle cx="139.7" cy="121.7" r=".18"/>
<circle cx="139.9" cy="135.2" r=".18"/>
<circle cx="139.9" cy="121.2" r=".18"/>
<circle cx="141.6" cy="121.2" r=".18"/>
<circle cx="141.6" cy="135.2" r=".18"/>
<circle cx="141.7" cy="135.5" r=".18"/>
<circle cx="142.7" cy="135.5" r=".18"/>
<circle cx="61.4" cy="157.7" r=".18"/>
<circle cx="102.9" cy="145.3" r=".18"/>
<circle cx="109.9" cy="140.4" r=".18"/>
<circle cx="127.9" cy="140.2" r=".18"/>
<circle cx="130.1" cy="140.2" r=".18"/>
<circle cx="132.2" cy="140.2" r=".18"/>
<circle cx="132.6" cy="140.2" r=".18"/>
<circle cx="134.7" cy="140.2" r=".18"/>
<circle cx="135.1" cy="140.2" r=".18"/>
<circle cx="137.2" cy="140.2" r=".18"/>
<circle cx="139.7" cy="140.7" r=".18"/>
<circle cx="139.9" cy="140.2" r=".18"/>
<circle cx="141.6" cy="140.2" r=".18"/>
<circle cx="205.8" cy="142.4" r=".18"/>
<circle cx="307" cy="158.9" r=".18"/>
<circle cx="315.7" cy="158.9" r=".18"/>
<circle cx="324.3" cy="158.9" r=".18"/>
<circle cx="325.7" cy="158.9" r=".18"/>
<circle cx="334.3" cy="158.9" r=".18"/>
<circle cx="335.7" cy="158.9" r=".18"/>
<circle cx="344.2" cy="158.9" r=".18"/>
<circle cx="354.1" cy="156.9" r=".18"/>
<circle cx="361.5" cy="158.9" r=".18"/>
<circle cx="207.5" cy="173.5" r=".18"/>
<circle cx="307" cy="178.9" r=".18"/>
<circle cx="315" cy="177.7" r=".18"/>
<circle cx="315.7" cy="178.9" r=".18"/>
<circle cx="324.3" cy="178.9" r=".18"/>
<circle cx="325" cy="177.7" r=".18"/>
<circle cx="325.7" cy="178.9" r=".18"/>
<circle cx="334.3" cy="178.9" r=".18"/>
<circle cx="335" cy="177.7" r=".18"/>
<circle cx="335.7" cy="178.9" r=".18"/>
<circle cx="344.2" cy="178.9" r=".18"/>
<circle cx="361.5" cy="178.9" r=".18"/>
<circle cx="373.7" cy="174.9" r=".18"/>
<circle cx="375" cy="164.1" r=".18"/>
<circle cx="170.1" cy="231.3" r=".18"/>
<circle cx="171" cy="234.7" r=".18"/>
<circle cx="184.6" cy="231.2" r=".18"/>
<circle cx="185.5" cy="226.4" r=".18"/>
<circle cx="185.7" cy="231.9" r=".18"/>
<circle cx="186.4" cy="226" r=".18"/>
<circle cx="187.4" cy="231.2" r=".18"/>
<circle cx="41.4" cy="256.5" r=".18"/>
<circle cx="41.4" cy="258.8" r=".18"/>
<circle cx="41.7" cy="256.2" r=".18"/>
<circle cx="41.7" cy="259.1" r=".18"/>
<circle cx="42.8" cy="259.8" r=".18"/>
<circle cx="43.8" cy="259.8" r=".18"/>
<circle cx="175" cy="254" r=".18"/>
<circle cx="176.9" cy="257.2" r=".18"/>
<circle cx="190.4" cy="253.7" r=".18"/>
<circle cx="44" cy="260.1" r=".18"/>
<circle cx="58.4" cy="260.1" r=".18"/>
<circle cx="193.2" cy="262.9" r=".18"/>
<circle cx="194.2" cy="262.9" r=".18"/>
</g>
<g fill="none" stroke="#000" stroke-width=".71">
<path d="M10.1 9.9h400v277.1h-400zM40.7 17.1v5.5M70.1 6.5v3.4M140.1 6.5v3.4M207.2 5h5.8l-2.9 4.9zM210.1 0v9.9M280.1 6.5v3.4M350.1 6.5v3.4M6.7 74.2h3.4M410.1 74.2h3.5M.1 148.5h10M5.1 145.6l5 2.9-5 2.9z"/>
<path d="M410.1 148.5h10M410.1 148.5l5-2.9v5.8zM6.7 222.7h3.4M410.1 222.7h3.5M40.7 267.8v5.6M70.1 287v3.4M140.1 287v3.4M210.1 287v10M210.1 287l2.9 5h-5.8zM280.1 287v3.4M350.1 287v3.4"/>
</g>
<path d="M270.1 257h140v30h-140zM303.2 257v16M350.1 257v30M390.1 257v12M270.1 265h33.1M270.1 273h80M350.1 277h60M350.1 269h60M350.1 263h60M370.1 277v10M390.1 277v10" fill="none" stroke="#000" stroke-width=".51"/>
<g fill="#000">
<path d="M38.2 19.4l2.5 .5-2.5 .5zM285.8 30.1l1.6 1.9-2.2-1.1zM304.4 39.2l.9-.1-.3 2.6zM271.3 47.5l2.5 .2-2.4 .7zM277.4 53.2l2.4-.8-1.9 1.7zM277.6 47.8l2.5-.4-2.1 1.3zM310.5 41.1l.9 .4-1.3 2.2zM268.4 80.5l2.6 .2-2.4 .7zM285.7 85.9l2.5-.1-2.3 1.1zM361 80.4h1l-.5 2.5zM330.9 102.9l-.2 2.5-.9-.2zM339.4 104.9l.3 2.5-1-.1z"/>
<path d="M354.1 104.9l1.2 2.3-.9 .2zM280.7 122.4l2 1.5-2.5-.6zM311.6 133.6l2.5-.5v1.1zM311.9 138.7l2.6 .2-.3 .9zM251.1 151.4l.8-.5 1 2.3zM256.6 150l.9-.4 .5 2.5zM310.9 178.9l-.1 2.5-1-.2zM320 178.9l.2 2.5-1-.1zM330.9 178.9l.5 2.5h-1zM340 178.9l.5 2.5h-1zM354.1 180.9l.9 2.4-1 .1zM362.2 177.8l.8 2.4-.9 .1z"/>
<path d="M38.2 270.1l2.5 .5-2.5 .5z"/>
</g>
<g font-size="7.9">
<text x="28.4" y="22.4">E</text>
<text x="88.1" y="19.5">SECCIÓN E-E ( 1 : 2 )</text>
<text x="193.4" y="22.9">DETALLE F ( 2 : 1 )</text>
<text x="194.6" y="31.8">Tope del pedal y</text>
<text x="184.5" y="40.9">soporte potenciómetro</text>
<text x="28.4" y="273.1">E</text>
</g>
<text font-size="7.2" x="156.1" y="130.2">F</text>
<g font-size="4.7">
<text x="304.6" y="261.2">Plano ensamblaje</text>
<text x="304.6" y="266.6">pedales v6 embrague</text>
<text x="304.6" y="272">v2</text>
</g>
<g font-size="4.2">
<text x="34" y="9.6">6</text>
<text x="104" y="9.6">5</text>
<text x="174" y="9.6">4</text>
<text x="244" y="9.6">3</text>
<text x="314" y="9.6">2</text>
<text x="384" y="9.6">1</text>
<text x="6.8" y="38.7">D</text>
<text x="410.6" y="38.7">D</text>
<text x="7" y="112.9">C</text>
<text x="410.8" y="112.9">C</text>
<text x="7" y="187.1">B</text>
<text x="410.8" y="187.1">B</text>
<text x="7" y="261.4">A</text>
<text x="410.8" y="261.4">A</text>
<text x="34" y="290.4">6</text>
<text x="104" y="290.4">5</text>
<text x="174" y="290.4">4</text>
<text x="244" y="290.4">3</text>
<text x="314" y="290.4">2</text>
<text x="384" y="290.4">1</text>
</g>
<g font-size="3.9">
<text x="324.7" y="17.4">Apretar en la cara plana del potenciometro</text>
<text x="271.7" y="22">39</text>
<text x="301.6" y="20.3">12</text>
<text x="234.9" y="52.6">23</text>
<text x="245.1" y="61.3">27</text>
<text x="359.5" y="70.3">19</text>
<text x="246.1" y="72.6">8</text>
<text x="244.8" y="84.8">25</text>
<text x="250.7" y="96.6">28</text>
<text x="254.6" y="113.2">29</text>
<text x="242.7" y="118.7">11</text>
<text x="231.1" y="125.5">4</text>
<text x="324" y="122.5">14</text>
<text x="336.5" y="127.4">5</text>
<text x="359" y="127.4">5</text>
<text x="323.3" y="135">26</text>
<text x="327" y="144.3">8</text>
<text x="367.9" y="230.2">19</text>
<text x="359.6" y="239.8">5</text>
<text x="328.9" y="245.1">16</text>
<text x="338" y="241.6">16</text>
<text x="291.2" y="246.5">15</text>
<text x="309.8" y="246.5">16</text>
</g>
<text font-size="3.1" x="352.4" y="275.2">PED-AUT-06-EMB02-ENS01</text>
<g font-size="2.4">
<text x="271.2" y="259.7">SCALE:</text>
<text x="350.6" y="260.8">DRAWN: Sergio Torremocha</text>
<text x="391.2" y="260.6">07/10/2015</text>
<text x="350.6" y="267">CHECKED:</text>
<text x="350.6" y="271.4">DWG NO:</text>
<text x="351.6" y="279.3">REV</text>
<text x="372" y="279.4">SIZE</text>
<text x="391" y="279.6">SHEET</text>
<text x="358.7" y="284.1">1</text>
<text x="377.9" y="283.8">A3</text>
<text x="398.3" y="283.8">3 /8</text>
</g>
</svg>
